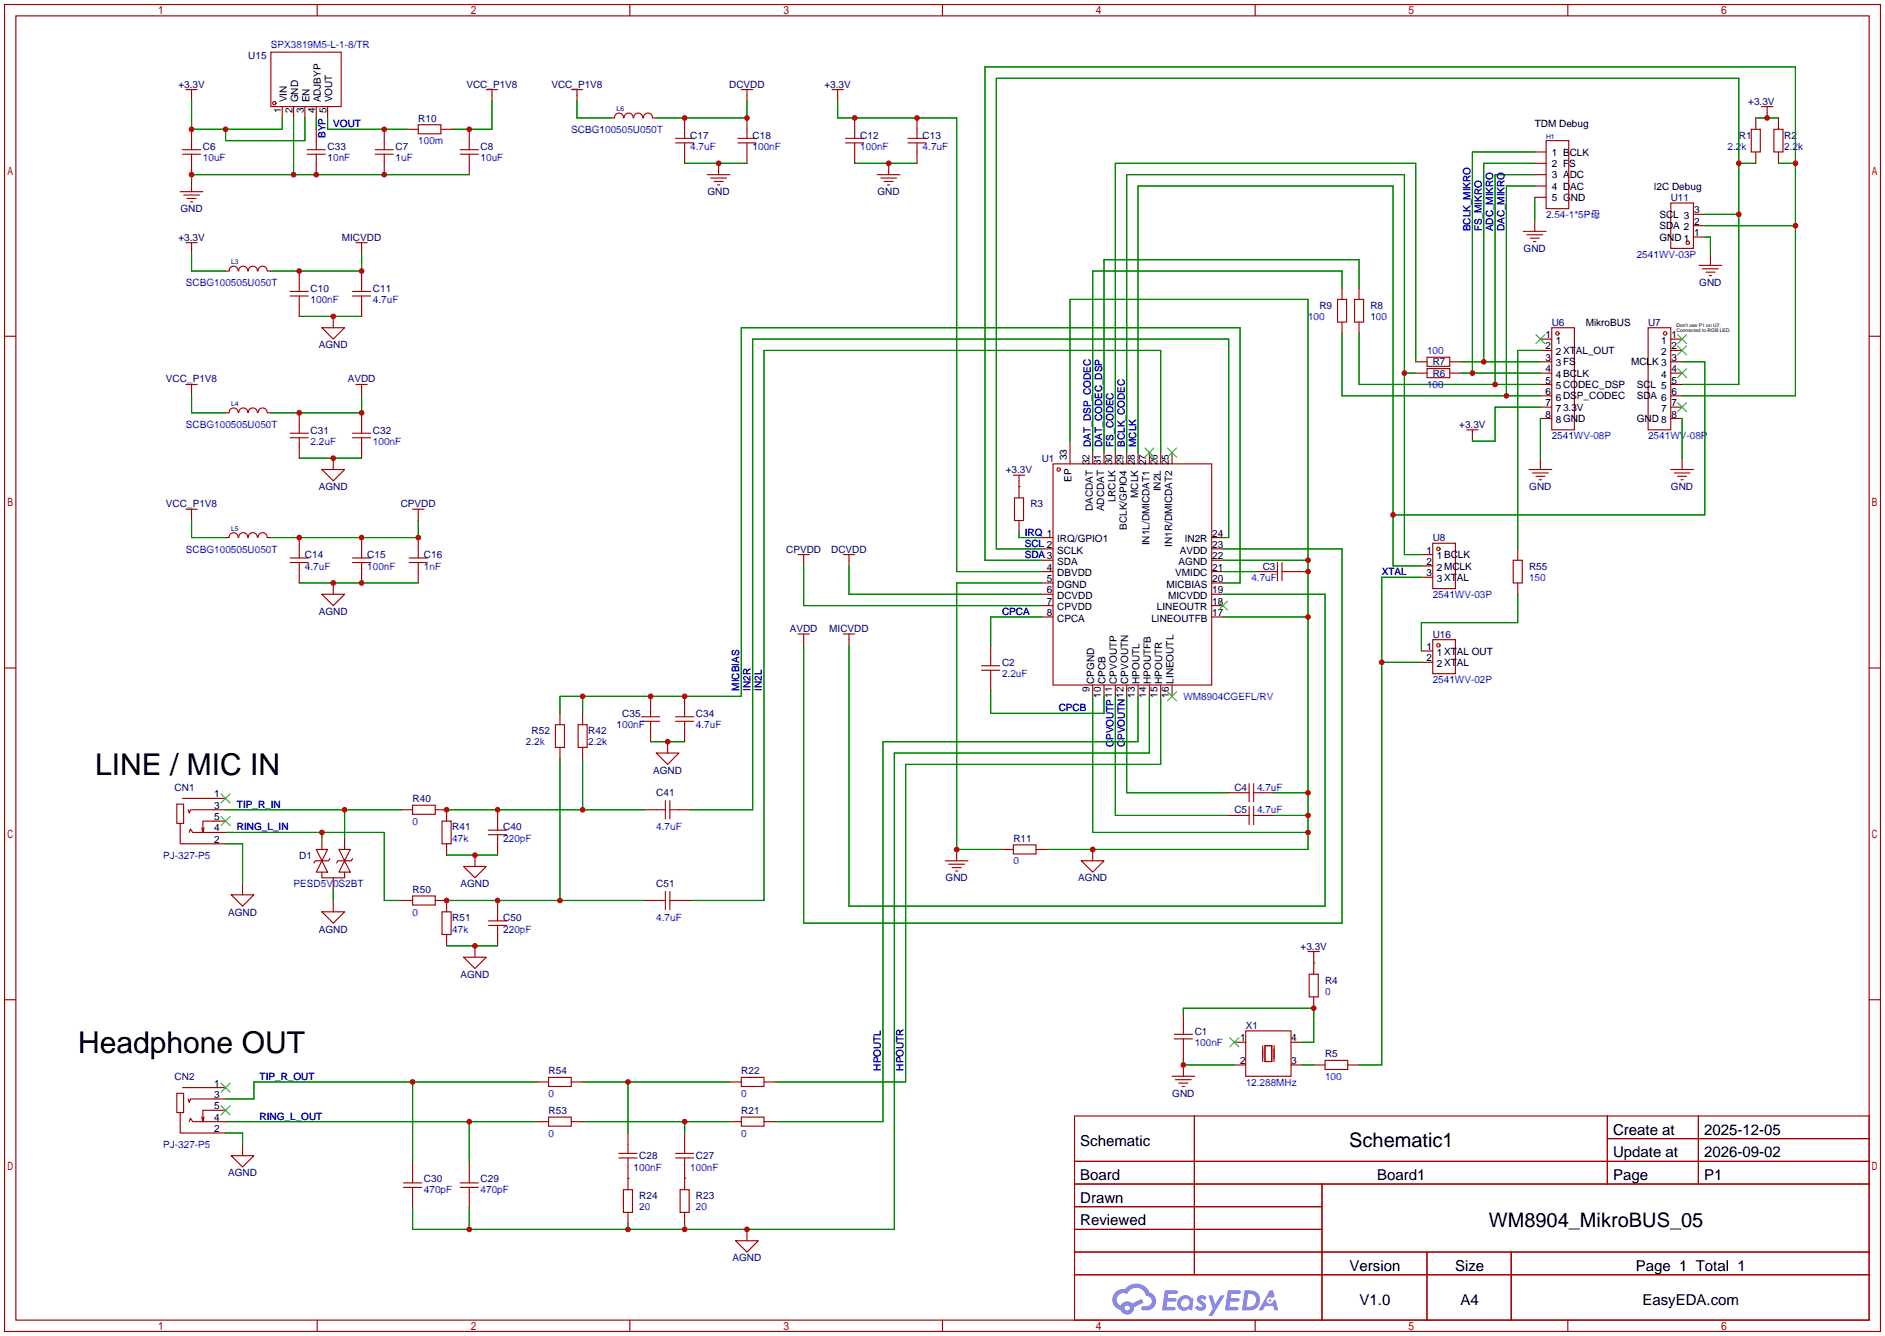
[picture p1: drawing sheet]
<svg xmlns="http://www.w3.org/2000/svg" width="422mm" height="299mm" viewBox="0 0 422 299" stroke-linecap="round" stroke-linejoin="round" font-family="sans-serif">
<g fill="none" stroke="#a10000" stroke-width=".25">
<path d="M1 1h420.4v297.2h-420.4zM3.6 3.6h415.2v292.1h-415.2zM71.1 1v2.6M141.1 1v2.6M211.2 1v2.6M281.3 1v2.6M351.3 1v2.6M1 75.3h2.6M418.8 75.3h2.6M1 149.6h2.6M418.8 149.6h2.6M1 223.9h2.6"/>
<path d="M418.8 223.9h2.6M240.8 249.9h178v45.8h-178zM267.7 249.9v35.6M360.2 249.9v15.3M360.2 255h58.6M380.6 249.9v15.3M240.8 260.1h178M240.8 265.2h178M240.8 270.3h55.4M240.8 275.3h55.4M296.2 265.2v30.5M71.1 295.7v2.5"/>
<path d="M141.1 295.7v2.5M211.2 295.7v2.5M240.8 280.4h178M240.8 285.5h178M281.3 295.7v2.5M319.8 280.4v15.3M338.6 280.4v15.3M351.3 295.7v2.5"/>
</g>
<g fill="#5487ff">
<path d="M268.5 290.3a1.3 1.3 0 0 1 1.9 .3l-.4 .6a.54 .54 0 0 0-1-.2l.2 .2a1.28 1.28 0 0 1 .8 2 1.53 1.53 0 0 1-2.2-.3l.5-.6 .8 .5a.31 .31 0 0 0 .3-.3 .31 .31 0 0 0-.2-.3 1.12 1.12 0 0 1-.7-1.9z"/>
<path d="M270.8 290.2h.8l.7 1.9 1.2-1.9h.9l-2.7 4.5h-.9l1-1.7z"/>
<path d="M261 289h2.3a.46 .46 0 0 1 .5 .1 .46 .46 0 0 1 .1 .5l-.3 .2h-1.8l-.1 .9h1.6a.4 .4 0 0 1 .3 .4 .4 .4 0 0 1-.4 .4h-1.6l-.2 1.2h1.4a.46 .46 0 0 1 .5 .1 .46 .46 0 0 1 .1 .5l-.4 .2h-2.6z"/>
<path d="M275.1 289h2.3a.47 .47 0 0 1 .5 .1 .47 .47 0 0 1 .1 .5l-.3 .2h-1.8l-.1 .9h1.6a.4 .4 0 0 1 .4 .4 .4 .4 0 0 1-.5 .4h-1.6l-.2 1.2h1.4a.46 .46 0 0 1 .5 .1 .46 .46 0 0 1 .1 .5l-.4 .2h-2.6z"/>
<path d="M284.5 289h.8l.3 1.3-.6 .4a.75 .75 0 0 0-1.1 .3 .75 .75 0 0 0 .5 1 .75 .75 0 0 0 .9-.6l.5-.3 .6 2.4h-.8l-.3-1h-1.8l-.5 1h-1z"/>
<path d="M278.9 289l-.6 4.5h1.4a2.27 2.27 0 0 0 2.7-2.3 2.27 2.27 0 0 0-2.7-2.2zM279.7 289.8a1.5 1.5 0 0 1 1.8 1.5 1.5 1.5 0 0 1-1.9 1.4h-.3z"/>
<path d="M264.4 290.6a1.6 1.6 0 0 0-.4 2.3 1.6 1.6 0 0 0 2.3 .2l.8 .4 .3-2.5-.1-.3h-.5a1.58 1.58 0 0 0-2.4-.1zM265 291.1a.98 .98 0 0 1 1.6 .5 .98 .98 0 0 1-1.1 1.2 .94 .94 0 0 1-.9-.6 .94 .94 0 0 1 .4-1.1z"/>
<path d="M250 289.4a2.37 2.37 0 0 0 1.1 4 1.54 1.54 0 0 0 1.8 1 1.54 1.54 0 0 0 1.2-1.6l2.2-1.1-.5-.8-2.1 1.1a1.57 1.57 0 0 0-2.6 .4 1.5 1.5 0 0 1-.7-2.1 1.5 1.5 0 0 1 2.2-.5 2.23 2.23 0 0 1 2.3-1.4 2.23 2.23 0 0 1 1.9 1.8 1.16 1.16 0 0 1 1.3 1.1 1.16 1.16 0 0 1-1.1 1.3h-.7a.47 .47 0 0 0-.5 .3 .47 .47 0 0 0 .4 .6 2.14 2.14 0 0 0 2.7-1.4 2.14 2.14 0 0 0-1.3-2.7 3.2 3.2 0 0 0-5.5-.7l-1.1 .1zM252 292.9a.6 .6 0 0 1 1.2 0 .6 .6 0 0 1-1.2 0z"/>
<circle cx="284.6" cy="291.3" r=".28"/>
</g>
<g fill="none" stroke="#a10000" stroke-width=".25">
<path d="M60.7 11.7h15.8v12.2h-15.8zM40.9 34.5h4.1M40.9 33.5h4.1M41.7 20.1h2.5M42.9 20.1v2.5M42.9 29v4.5M42.9 34.5v4.6M63.2 23.9v2.5M65.8 23.9v2.5M68.3 23.9v2.5M68.8 34.5h4.1M68.8 33.5h4.1"/>
<path d="M70.9 23.9v2.5M70.9 29v4.5M70.9 34.5v4.6M73.4 23.9v2.5M84.1 34.5h4M84.1 33.5h4M86.1 29v4.5M86.1 34.5v4.6M91.2 29h2.5M93.7 27.9h5.1v2.1h-5.1zM98.8 29h2.5M103.1 34.5h4.1"/>
<path d="M103.1 33.5h4.1M105.2 29v4.5M105.2 34.5v4.6M109 20.1h2.5M110.2 20.1v2.5M128 20.1h2.6M129.3 20.1v2.5M136.9 26.4h.8M137.7 26.4a1.01 1.01 0 0 1 1-1.1 1.01 1.01 0 0 1 1 1.1M139.9 26.4a1.01 1.01 0 0 1 1-1.1 1.01 1.01 0 0 1 1 1.1M142 26.4a1.01 1.01 0 0 1 1-1.1 1.01 1.01 0 0 1 1 1.1M144.2 26.4a1.01 1.01 0 0 1 1-1.1 1.01 1.01 0 0 1 1 1.1"/>
<path d="M146.3 26.4h.8M151.4 32h4M151.4 31h4M153.4 26.4v4.6M153.4 32v4.6M158.5 39.1h5.1M159.3 39.9h3.5M161 36.6v2.5M165.4 32h4M165.4 31h4M166.1 20.1h2.6M167.4 20.1v2.5"/>
<path d="M167.4 26.4v4.6M167.4 32v4.6M186.4 20.1h2.6M187.7 20.1v2.5M189.5 32h4M189.5 31h4M191.5 26.4v4.6M191.5 32v4.6M196.6 39.1h5.1M197.4 39.9h3.5M199.1 36.6v2.5M203.5 32h4"/>
<path d="M203.5 31h4M205.5 26.4v4.6M205.5 32v4.6M343.9 39.1h2.6M343.9 34h2.6M343.9 36.6h2.6M346.5 31.5h5v15.2h-5zM392.4 29h2.1v5h-2.1zM393.4 26.4v2.6M393.4 34v2.6M394.7 23.9h2.6M396 23.9v2.5"/>
<path d="M397.5 29h2v5h-2zM398.5 26.4v2.6M398.5 34v2.6M40.4 42.9h5.1M41.1 43.7h3.6M41.7 54.4h2.5M41.9 44.5h2M42.7 45.2h.5M42.9 40.4v2.5M42.9 54.4v2.5M79.8 54.4h2.5M81 54.4v2.5"/>
<path d="M160 40.6h2.1M160.8 41.4h.5M198.1 40.6h2.1M198.9 41.4h.5M341.4 51.8h5.1M342.1 52.6h3.6M342.9 53.3h2M343.7 54.1h.5M343.9 49.3v2.5M343.9 41.7h2.6M343.9 44.2h2.6M374.4 45.5h5.1v10.1h-5.1z"/>
<path d="M379.5 53.1h2.5M379.5 50.5h2.5M379.5 48h2.5M380.7 59.4h5.1M383.3 56.9v2.5M50.5 60.7h.8M51.3 60.7a1.01 1.01 0 0 1 1-1.1 1.01 1.01 0 0 1 1.1 1.1M53.5 60.7a1.01 1.01 0 0 1 1-1.1 1.01 1.01 0 0 1 1 1.1M55.6 60.7a1.01 1.01 0 0 1 1.1-1.1 1.01 1.01 0 0 1 1 1.1M57.8 60.7a1.01 1.01 0 0 1 1-1.1 1.01 1.01 0 0 1 1.1 1.1M59.9 60.7h.8M65 66.3h4.1"/>
<path d="M65 65.3h4.1M67.1 60.7v4.6M67.1 66.3v4.6M72.1 73.4h5.1l-2.5 2.5zM74.7 70.9v2.5M79 66.3h4.1M79 65.3h4.1M81 60.7v4.6M81 66.3v4.6M299.7 67.1h2.1v5h-2.1zM300.7 64.5v2.6M300.7 72.1v2.6"/>
<path d="M303.5 67.1h2.1v5h-2.1zM304.5 64.5v2.6M304.5 72.1v2.6M345.2 75.9h2.5M345.2 78.5h2.5M347.7 73.4h5.1v22.9h-5.1zM369.3 73.4h5.1v22.9h-5.1zM374.4 75.9h2.5M374.4 78.5h2.5M381.5 60.2h3.6M382.3 61h2M383 61.7h.5"/>
<path d="M41.7 86.1h2.5M42.9 86.1v2.5M53.4 92.4a1.01 1.01 0 0 0-1.1-1 1.01 1.01 0 0 0-1 1l-.8 .1M53.5 92.4a1.01 1.01 0 0 1 1-1 1.01 1.01 0 0 1 1 1M55.6 92.4a1.01 1.01 0 0 1 1.1-1 1.01 1.01 0 0 1 1 1M57.8 92.4a1.01 1.01 0 0 1 1-1 1.01 1.01 0 0 1 1.1 1M59.9 92.5h.8M65 98h4.1M65 97h4.1M67.1 92.5v4.5M67.1 98v4.6M79 98h4.1"/>
<path d="M79 97h4.1M79.8 86.1h2.5M81 86.1v2.5M81 92.5v4.5M81 98v4.6M239.8 98.8v5.1M317.2 81h2.6M317.2 83.6h2.6M319.8 82.6h5.1v2h-5.1zM319.8 80h5.1v2h-5.1zM324.9 81h2.5M324.9 83.6h2.5"/>
<path d="M328.7 96.3h2.5M329.9 96.3v2.5M345.2 81h2.5M345.2 83.6h2.5M345.2 86.1h2.5M345.2 88.6h2.5M345.2 91.2h2.5M345.2 93.7h2.5M374.4 81h2.5M374.4 83.6h2.5M374.4 86.1h2.5M374.4 88.6h2.5"/>
<path d="M374.4 91.2h2.5M374.4 93.7h2.5M41.7 114h2.5M42.9 114v2.6M72.1 105.2h5.1l-2.5 2.5zM74.7 102.6v2.6M92.5 114h2.5M93.7 114v2.6M227.1 106.4h2.5M227.3 111.5h2.1v5.1h-2.1zM228.3 106.4v5.1M228.3 116.6v2.5"/>
<path d="M236 103.9h35.5v49.5h-35.5zM244.9 101.3v2.6M247.4 101.3v2.6M249.9 101.3v2.6M252.5 101.3v2.6M255 101.3v2.6M257.6 101.3v2.6M260.1 101.3v2.6M262.6 101.3v2.6M342.6 105.2h5.1M343.4 105.9h3.6M344.2 106.7h2"/>
<path d="M344.9 107.4h.5M345.2 102.6v2.6M374.4 105.2h5.1M375.2 105.9h3.5M375.9 106.7h2.1M376.7 107.4h.5M376.9 102.6v2.6M53.4 120.4a1.01 1.01 0 0 0-1.1-1.1 1.01 1.01 0 0 0-1 1.1h-.8M53.5 120.4a1.01 1.01 0 0 1 1-1.1 1.01 1.01 0 0 1 1 1.1M55.6 120.4a1.01 1.01 0 0 1 1.1-1.1 1.01 1.01 0 0 1 1 1.1M57.8 120.4a1.01 1.01 0 0 1 1-1.1 1.01 1.01 0 0 1 1.1 1.1M59.9 120.4h.8"/>
<path d="M65 126h4.1M65 125h4.1M67.1 120.4v4.6M67.1 126v4.6M72.1 133.1h5.1l-2.5 2.5zM74.7 130.6v2.5M79 126h4.1M79 125h4.1M81 120.4v4.6M81 126v4.6M91.7 126h4.1M91.7 125h4.1"/>
<path d="M93.7 120.4v4.6M93.7 126v4.6M178.8 124.2h2.6M180.1 124.2v2.5M189 124.2h2.5M190.2 124.2v2.5M233.4 120.4h2.6M233.4 122.9h2.6M233.4 125.5h2.6M233.4 128h2.6M233.4 130.6h2.6M233.4 133.1h2.6"/>
<path d="M233.4 135.6h2.6M233.4 138.2h2.6M271.5 120.4h2.6M271.5 122.9h2.6M271.5 125.5h2.6M271.5 128h2.6M271.5 130.6h2.6M271.5 133.1h2.6M271.5 135.6h2.6M271.5 138.2h2.6M281.7 128h4.6M286.3 126v4"/>
<path d="M287.3 128h4.5M287.3 126v4M318.5 124.2h2.6M318.5 126.7h2.6M318.5 129.3h2.6M321.1 121.7h5v10.1h-5zM339.1 125.5h2v5.1h-2zM340.1 122.9v2.6M340.1 130.6v2.5M125.5 159.8v2.5M130.6 159.8v2.5M145.8 156v4.5"/>
<path d="M153.4 156v4.5M178.8 142h2.6M180.1 142v2.5M189 142h2.5M190.2 142v2.5M220 149.1h4M220 150.1h4M222 144.5v4.6M222 150.1v4.6M244.9 153.4v2.6M247.4 153.4v2.6M249.9 153.4v2.6"/>
<path d="M252.5 153.4v2.6M255 153.4v2.6M257.6 153.4v2.6M260.1 153.4v2.6M262.6 153.4v2.6M318.5 145.8h2.6M318.5 148.3h2.6M321.1 143.3h5v7.6h-5zM40.9 178.8h9.6M124.5 162.3h2v5.1h-2zM125.5 167.4v2.5M129.5 162.3h2.1v5.1h-2.1z"/>
<path d="M130.6 167.4v2.5M143.8 160.5h4M143.8 161.5h4M145.8 161.5v4.6M147.1 168.7h5l-2.5 2.5zM149.1 179.3v4.1M149.6 166.1v2.6M150.1 179.3v4.1M151.4 160.5h4M151.4 161.5h4M153.4 161.5v4.6M275.3 177.5h4.6"/>
<path d="M279.9 175.5v4.1M280.9 177.5h4.6M280.9 175.5v4.1M39.6 180.1h1.5v4.3h-1.5zM40.4 184.4v4.6h10.1M42.2 181.4l.2 .7 .3-.7h7.8M42.4 186.4l.3-.7 .5 .7h7.3M45.2 185.4l.3 1M50.5 183.9h-5v2.5l.2-1M54.4 197.9v2.5M70.9 190.2h2.5l-1.3 2.6zM72.1 192.8l1.3 2.5h-2.5z"/>
<path d="M72.1 195.3v1.3h5.1v-1.3M72.1 187.7v2.5M73.9 192.3l-.2 .5h-3.1l-.2 .5M74.7 196.6v2.5M75.9 190.2h2.6l-1.3 2.6zM77.2 192.8l1.3 2.5h-2.6zM77.2 187.7v2.5M79 192.3l-.3 .5h-3l-.3 .5M89.9 181.4h2.6M92.5 180.3h5v2.1h-5zM97.5 181.4h2.6v2.5M99.1 183.9h2v5.1h-2z"/>
<path d="M100.1 189v2.5M103.9 194.1h5.1l-2.6 2.5zM106.4 191.5v2.6M109.5 186.9h4M109.5 185.9h4M111.5 181.4v4.5M111.5 186.9v4.6M144.5 181.4h4.6M149.1 199.6v4.1M150.1 181.4h4.6M150.1 199.6v4.1M211.8 192.8h5.1"/>
<path d="M212.6 193.5h3.6M213.4 194.3h2M214.1 195.1h.5M214.4 190.2v2.6M224.5 190.2h2.6M227.1 189.2h5.1v2.1h-5.1zM232.2 190.2h2.5M242.3 192.8h5.1l-2.5 2.5zM244.9 190.2v2.6M275.3 182.6h4.6M279.9 180.6v4.1M280.9 180.6v4.1"/>
<path d="M280.9 182.6h4.6M51.8 200.4h5.1l-2.5 2.5zM72.1 204.2h5.1l-2.5 2.6zM74.7 201.7v2.5M89.9 201.7h2.6M92.5 200.7h5v2h-5zM97.5 201.7h2.6v2.5M99.1 204.2h2v5.1h-2zM100.1 209.3v2.5M103.9 214.4h5.1l-2.6 2.5zM106.4 211.8v2.6M109.5 207.3h4"/>
<path d="M109.5 206.2h4M111.5 201.7v4.5M111.5 207.3v4.5M144.5 201.7h4.6M150.1 201.7h4.6M293.1 213.1h2.6M293.4 218.2h2v5.1h-2zM294.4 213.1v5.1M263.1 231.6h4.1M263.1 232.7h4.1M265.2 227.1v4.5M265.2 232.7v4.5"/>
<path d="M265.2 238.5v2.5M276.6 233.4h2.5M276.6 238.5h2.5M279.1 230.9h10.2v10.1h-10.2zM283 234.2v3.5M283.5 234.2h1.5v3.5h-1.5zM285.5 234.2v3.5M289.3 233.4h2.5M289.3 238.5h2.5M294.4 238.5h2.5M294.4 223.3v2.5M296.9 237.5h5.1v2h-5.1z"/>
<path d="M302 238.5h2.5M39.6 244.9h1.5v4.3h-1.5zM40.4 249.2v4.5h10.1M40.9 243.6h9.6M42.2 246.1l.2 .8 .3-.8h7.8M42.4 251.2l.3-.8 .5 .8h7.3M45.2 250.2l.3 1M50.5 248.7h-5v2.5l.2-1M51.8 258.8h5.1l-2.5 2.6zM54.4 256.3v2.5M120.4 242.3h2.5M120.4 251.2h2.5"/>
<path d="M122.9 250.2h5.1v2h-5.1zM122.9 241.3h5.1v2h-5.1zM128 242.3h2.6M128 251.2h2.6M138.7 258.3h4M138.7 259.3h4M140.7 253.7v4.6M140.7 259.3v7.1M151.4 258.3h4M151.4 259.3h4M153.4 253.7v4.6M153.4 259.3v7.1"/>
<path d="M163.6 242.3h2.5M163.6 251.2h2.5M166.1 241.3h5.1v2h-5.1zM166.1 250.2h5.1v2h-5.1zM171.2 242.3h2.5M171.2 251.2h2.5M262.6 241h5.1M263.4 241.8h3.6M264.2 242.6h2M264.9 243.3h.5M90.4 264.9h4.1M90.4 265.9h4.1"/>
<path d="M92.5 260.3v4.6M92.5 265.9v4.6M103.1 264.9h4.1M103.1 265.9h4.1M105.2 260.3v4.6M105.2 265.9v4.6M139.7 266.4h2v5.1h-2zM140.7 271.5v2.6M152.4 266.4h2v5.1h-2zM153.4 271.5v2.6M164.8 277.9h5.1l-2.5 2.5zM167.4 275.3v2.6"/>
<circle cx="61.5" cy="23.1" r=".38"/>
<circle cx="378.2" cy="54.4" r=".38"/>
<circle cx="349" cy="74.7" r=".38"/>
<circle cx="373.1" cy="74.7" r=".38"/>
<circle cx="237.2" cy="105.2" r=".38"/>
<circle cx="322.3" cy="122.9" r=".38"/>
<circle cx="322.3" cy="144.5" r=".38"/>
</g>
<g fill="none" stroke="#3c3" stroke-width=".25">
<path d="M344.2 74.9l2 2.1M346.2 74.9l-2 2.1M375.9 74.9l2.1 2.1M375.9 77.5l2.1 2M378 74.9l-2.1 2.1M378 77.5l-2.1 2M375.9 82.6l2.1 2M375.9 90.2l2.1 2M378 82.6l-2.1 2M378 90.2l-2.1 2M256.5 100.3l2.1 2.1M258.6 100.3l-2.1 2.1"/>
<path d="M261.6 100.3l2.1 2.1M263.7 100.3l-2.1 2.1M273 134.6l2.1 2.1M275.1 134.6l-2.1 2.1M261.6 154.9l2.1 2.1M263.7 154.9l-2.1 2.1M49.5 177.8l2.1 2M51.6 177.8l-2.1 2M49.5 182.9l2.1 2M51.6 182.9l-2.1 2M275.6 232.4l2 2M277.6 232.4l-2 2"/>
<path d="M49.5 247.6l2.1 2.1M49.5 242.6l2.1 2M51.6 247.6l-2.1 2.1M51.6 242.6l-2.1 2"/>
</g>
<g fill="none" stroke="#008700" stroke-width=".25">
<path d="M42.9 22.6v6.4h20.3v-2.6M65.8 26.4v12.7M68.3 26.4v5.1h-17.8v-2.5M70.9 26.4v2.6M73.4 26.4v2.6h17.8M105.2 39.1h-62.3v1.3M110.2 22.6v6.4h-8.9M129.3 22.6v3.8h7.6M153.4 36.6h14M167.4 22.6v3.8h-20.3M187.7 22.6v3.8h26.7v101.6h19M191.5 36.6h14"/>
<path d="M343.9 39.1h-8.9v47M343.9 36.6h-11.4v44.4M343.9 34h-14v49.6M389.6 36.6h3.8M393.4 26.4h5.1M398.5 36.6h3.8M42.9 56.9v3.8h7.6M81 56.9v3.8h-20.3M343.9 41.7h-6.3v46.9M343.9 44.2v5.1M382 53.1h1.3v3.8M382 48h7.6"/>
<path d="M382 50.5h20.3M67.1 70.9h13.9M300.7 74.7v13.9h44.5M300.7 64.5v-3.8h-55.8v40.6M304.5 74.7v11.4h40.7M304.5 64.5v-6.3h-57.1v43.1M345.2 78.5h-5.1v44.4M42.9 88.6v3.9h7.6M81 88.6v3.9h-20.3M239.8 98.8v-31.7h53.3v123.1h-58.4M314.7 83.6h2.5M317.2 81v-44.4h-67.3v64.7"/>
<path d="M327.4 81h17.8M327.4 83.6h17.8M345.2 91.2h-10.2v7.6h-5.1M345.2 93.7v8.9M376.9 86.1h12.7v-68.6h-166.3v105.4h10.1M376.9 88.6h25.4v-73.6h-181.6v110.5h12.7M376.9 93.7v8.9M376.9 81h5.1v34.3h-69.8M42.9 116.6v3.8h7.6M67.1 102.6h13.9M93.7 116.6v3.8h-33M228.3 109h.1"/>
<path d="M228.3 119.1v1.3h5.1M252.5 101.3v-62.2h62.2v85.1h3.8M255 101.3v-59.6h57.2v85h6.3M260.1 101.3v-22.8h-88.9v123.2h-16.5M67.1 130.6h26.6M180.1 126.7v8.9h53.3M190.2 126.7v6.4h43.2M233.4 138.2h-11.4v6.3M233.4 130.6h-19v59.6h10.1M274.1 120.4h1.2v-44.5h-106.6v105.5h-14M274.1 122.9h26.6v83.9h-120.6v-62.3M274.1 138.2h19"/>
<path d="M274.1 130.6h3.8v-57.2h-111.8v82.6h-40.6v3.8M274.1 128h7.6M274.1 133.1h22.8v69.8h-106.7v-58.4M274.1 125.5h19M291.8 128h1.3M318.5 129.3h-8.9v109.2h-5.1M340.1 133.1v6.3h-21.6v6.4M130.6 156v3.8M222 154.7v5.1h25.4v-3.8M244.9 156v30.4h48.2M249.9 156v26.6h25.4M252.5 156v21.5h22.8"/>
<path d="M255 156v10.1h-57.1v85.1h-24.2M257.6 156v12.7h-57.2v106.6h-107.9v-4.8M260.1 156v15.2h-57.2v71.1h-29.2M309.6 148.3h8.9M125.5 169.9v31.8M130.6 169.9v11.5M145.8 166.1h7.6M285.5 177.5h7.6M50.5 181.4h39.4M50.5 186.4h35.6v15.3h3.8M50.5 189h3.9v8.9M72.1 186.4v1.3"/>
<path d="M74.7 199.1v2.6M77.2 181.4v6.3M100.1 181.4h44.4M100.1 191.5h11.4M285.5 182.6h7.6M100.1 211.8h11.4M100.1 201.7h44.4M294.4 215.6h.1M265.2 227.1v-1.3h29.2v7.6h-2.6M265.2 237.2v1.3h11.4M291.8 238.5h2.6M50.5 253.7h3.9v2.6"/>
<path d="M50.5 251.2h69.9M92.5 242.3v18M105.2 251.2v9.1M120.4 242.3h-63.5v3.8h-6.4M130.6 242.3h33M130.6 251.2h33M140.7 242.3v11.4M153.4 251.2v2.5M105.2 270.5v4.8M140.7 263.9h.1M140.7 274.1v1.2M153.4 263.9h.1"/>
<path d="M153.4 274.1v1.2"/>
</g>
<g fill="#c00">
<circle cx="396" cy="26.4" r=".63"/>
<circle cx="265.2" cy="238.5" r=".63"/>
<circle cx="294.4" cy="225.8" r=".63"/>
<circle cx="335" cy="86.1" r=".63"/>
<circle cx="337.6" cy="88.6" r=".63"/>
<circle cx="214.4" cy="190.2" r=".63"/>
<circle cx="205.5" cy="26.4" r=".63"/>
<circle cx="191.5" cy="26.4" r=".63"/>
<circle cx="42.9" cy="29" r=".63"/>
<circle cx="50.5" cy="29" r=".63"/>
<circle cx="86.1" cy="29" r=".63"/>
<circle cx="105.2" cy="29" r=".63"/>
<circle cx="74.7" cy="70.9" r=".63"/>
<circle cx="67.1" cy="60.7" r=".63"/>
<circle cx="81" cy="60.7" r=".63"/>
<circle cx="199.1" cy="36.6" r=".63"/>
<circle cx="74.7" cy="130.6" r=".63"/>
<circle cx="81" cy="130.6" r=".63"/>
<circle cx="67.1" cy="120.4" r=".63"/>
<circle cx="81" cy="120.4" r=".63"/>
<circle cx="93.7" cy="120.4" r=".63"/>
<circle cx="161" cy="36.6" r=".63"/>
<circle cx="153.4" cy="26.4" r=".63"/>
<circle cx="167.4" cy="26.4" r=".63"/>
<circle cx="77.2" cy="181.4" r=".63"/>
<circle cx="106.4" cy="211.8" r=".63"/>
<circle cx="293.1" cy="138.2" r=".63"/>
<circle cx="293.1" cy="128" r=".63"/>
<circle cx="293.1" cy="125.5" r=".63"/>
<circle cx="293.1" cy="177.5" r=".63"/>
<circle cx="293.1" cy="182.6" r=".63"/>
<circle cx="293.1" cy="186.4" r=".63"/>
<circle cx="244.9" cy="190.2" r=".63"/>
<circle cx="140.7" cy="242.3" r=".63"/>
<circle cx="153.4" cy="275.3" r=".63"/>
<circle cx="140.7" cy="275.3" r=".63"/>
<circle cx="105.2" cy="275.3" r=".63"/>
<circle cx="167.4" cy="275.3" r=".63"/>
<circle cx="74.7" cy="102.6" r=".63"/>
<circle cx="67.1" cy="92.5" r=".63"/>
<circle cx="81" cy="92.5" r=".63"/>
<circle cx="92.5" cy="242.3" r=".63"/>
<circle cx="332.5" cy="81" r=".63"/>
<circle cx="329.9" cy="83.6" r=".63"/>
<circle cx="106.4" cy="191.5" r=".63"/>
<circle cx="42.9" cy="39.1" r=".63"/>
<circle cx="65.8" cy="39.1" r=".63"/>
<circle cx="70.9" cy="39.1" r=".63"/>
<circle cx="86.1" cy="39.1" r=".63"/>
<circle cx="130.6" cy="156" r=".63"/>
<circle cx="145.8" cy="156" r=".63"/>
<circle cx="153.4" cy="156" r=".63"/>
<circle cx="149.6" cy="166.1" r=".63"/>
<circle cx="72.1" cy="186.4" r=".63"/>
<circle cx="130.6" cy="181.4" r=".63"/>
<circle cx="100.1" cy="181.4" r=".63"/>
<circle cx="111.5" cy="181.4" r=".63"/>
<circle cx="125.5" cy="201.7" r=".63"/>
<circle cx="100.1" cy="201.7" r=".63"/>
<circle cx="111.5" cy="201.7" r=".63"/>
<circle cx="105.2" cy="251.2" r=".63"/>
<circle cx="153.4" cy="251.2" r=".63"/>
<circle cx="309.6" cy="148.3" r=".63"/>
<circle cx="314.7" cy="83.6" r=".63"/>
<circle cx="312.2" cy="115.3" r=".63"/>
<circle cx="389.6" cy="36.6" r=".63"/>
<circle cx="389.6" cy="48" r=".63"/>
<circle cx="402.3" cy="36.6" r=".63"/>
<circle cx="402.3" cy="50.5" r=".63"/>
</g>
<g font-size="6.7">
<text x="21.3" y="173.7">LINE / MIC IN</text>
<text x="17.5" y="235.9">Headphone OUT</text>
</g>
<g font-size="4.5">
<text x="302.3" y="257">Schematic1</text>
<text x="333.6" y="274.8">WM8904_MikroBUS_05</text>
</g>
<g font-size="3.4">
<text x="242.1" y="256.7">Schematic</text>
<text x="361.5" y="254.1">Create at</text>
<text x="381.9" y="254.1">2025-12-05</text>
<text x="361.5" y="259.2">Update at</text>
<text x="381.9" y="259.2">2026-09-02</text>
<text x="242.1" y="264.3">Board</text>
<text x="242.1" y="269.4">Drawn</text>
<text x="308.6" y="264.3">Board1</text>
<text x="361.5" y="264.3">Page</text>
<text x="381.9" y="264.3">P1</text>
<text x="242.1" y="274.4">Reviewed</text>
<text x="302.4" y="284.6">Version</text>
<text x="326.1" y="284.6">Size</text>
<text x="366.5" y="284.6">Page 1 Total 1</text>
<text x="304.7" y="292.2">V1.0</text>
<text x="327.3" y="292.2">A4</text>
<text x="368" y="292.2">EasyEDA.com</text>
</g>
<g font-size="2.2" fill="#00f">
<text x="60.7" y="10.7">SPX3819M5-L-1-8/TR</text>
<text x="74.7" y="28.5">VOUT</text>
<text x="128" y="29.8">SCBG100505U050T</text>
<text x="73" y="30.9" transform="rotate(-90 73 30.9)">BYP 5</text>
<text x="93.7" y="32.3">100m</text>
<text x="154.7" y="33.6">4.7uF</text>
<text x="168.7" y="33.6">100nF</text>
<text x="192.8" y="33.6">100nF</text>
<text x="206.8" y="33.6">4.7uF</text>
<text x="387.1" y="33.6">2.2k</text>
<text x="399.8" y="33.6">2.2k</text>
<text x="45.5" y="36.1">10uF</text>
<text x="73.4" y="36.1">10nF</text>
<text x="88.6" y="36.1">1uF</text>
<text x="107.7" y="36.1">10uF</text>
<text x="329.5" y="51.8" transform="rotate(-90 329.5 51.8)">BCLK_MIKRO</text>
<text x="332" y="51.8" transform="rotate(-90 332 51.8)">FS_MIKRO</text>
<text x="334.6" y="51.8" transform="rotate(-90 334.6 51.8)">ADC_MIKRO</text>
<text x="337.1" y="51.8" transform="rotate(-90 337.1 51.8)">DAC_MIKRO</text>
<text x="346.5" y="48.8">2.54-1*5P母</text>
<text x="366.8" y="57.7">2541WV-03P</text>
<text x="41.7" y="64.1">SCBG100505U050T</text>
<text x="69.6" y="67.9">100nF</text>
<text x="83.6" y="67.9">4.7uF</text>
<text x="293.1" y="71.7">100</text>
<text x="307.1" y="71.7">100</text>
<text x="319.8" y="79.3">100</text>
<text x="319.8" y="86.9">100</text>
<text x="41.7" y="95.8">SCBG100505U050T</text>
<text x="69.6" y="99.6">2.2uF</text>
<text x="83.6" y="99.6">100nF</text>
<text x="244.4" y="100.1" transform="rotate(-90 244.4 100.1)">DAT_DSP_CODEC</text>
<text x="246.9" y="100.1" transform="rotate(-90 246.9 100.1)">DAT_CODEC_DSP</text>
<text x="249.5" y="100.1" transform="rotate(-90 249.5 100.1)">FS_CODEC</text>
<text x="252" y="100.1" transform="rotate(-90 252 100.1)">BCLK_CODEC</text>
<text x="254.6" y="100.1" transform="rotate(-90 254.6 100.1)">MCLK</text>
<text x="347.7" y="98.4">2541WV-08P</text>
<text x="369.3" y="98.4">2541WV-08P</text>
<text x="229.6" y="119.9">IRQ 1</text>
<text x="41.7" y="123.8">SCBG100505U050T</text>
<text x="229.6" y="122.5">SCL 2</text>
<text x="229.6" y="125">SDA3</text>
<text x="68.3" y="127.6">4.7uF</text>
<text x="82.3" y="127.6">100nF</text>
<text x="95" y="127.6">1nF</text>
<text x="280.4" y="130.1">4.7uF</text>
<text x="309.6" y="128.8">XTAL</text>
<text x="342.6" y="130.1">150</text>
<text x="224.5" y="137.7">CPCA</text>
<text x="321.1" y="133.9">2541WV-03P</text>
<text x="165.7" y="154.7" transform="rotate(-90 165.7 154.7)">MICBIAS</text>
<text x="168.2" y="154.7" transform="rotate(-90 168.2 154.7)">IN2R</text>
<text x="170.7" y="154.7" transform="rotate(-90 170.7 154.7)">IN2L</text>
<text x="224.5" y="151.7">2.2uF</text>
<text x="321.1" y="153">2541WV-02P</text>
<text x="237.2" y="159.3">CPCB</text>
<text x="265.2" y="156.8">WM8904CGEFL/RV</text>
<text x="117.9" y="166.9">2.2k</text>
<text x="131.8" y="166.9">2.2k</text>
<text x="138.2" y="163.1">100nF</text>
<text x="156" y="163.1">4.7uF</text>
<text x="249.5" y="167.4" transform="rotate(-90 249.5 167.4)">CPVOUTP11</text>
<text x="252" y="167.4" transform="rotate(-90 252 167.4)">CPVOUTN12</text>
<text x="281.7" y="177.1">4.7uF</text>
<text x="53.1" y="180.9">TIP_R_IN</text>
<text x="53.1" y="186">RING_L_IN</text>
<text x="92.5" y="184.7">0</text>
<text x="147.1" y="186">4.7uF</text>
<text x="281.7" y="182.2">4.7uF</text>
<text x="101.3" y="188.5">47k</text>
<text x="112.8" y="188.5">220pF</text>
<text x="36.6" y="192.3">PJ-327-P5</text>
<text x="227.1" y="193.6">0</text>
<text x="65.8" y="198.7">PESD5V0S2BT</text>
<text x="92.5" y="205">0</text>
<text x="101.3" y="208.8">47k</text>
<text x="112.8" y="208.8">220pF</text>
<text x="147.1" y="206.3">4.7uF</text>
<text x="296.9" y="222.8">0</text>
<text x="197.4" y="239.8" transform="rotate(-90 197.4 239.8)">HPOUTL</text>
<text x="202.5" y="239.8" transform="rotate(-90 202.5 239.8)">HPOUTR</text>
<text x="267.7" y="234.2">100nF</text>
<text x="58.2" y="241.9">TIP_R_OUT</text>
<text x="122.9" y="245.7">0</text>
<text x="166.1" y="245.7">0</text>
<text x="279.1" y="243.1">12.288MHz</text>
<text x="296.9" y="241.9">100</text>
<text x="58.2" y="250.8">RING_L_OUT</text>
<text x="36.6" y="257.1">PJ-327-P5</text>
<text x="122.9" y="254.6">0</text>
<text x="166.1" y="254.6">0</text>
<text x="142" y="262.2">100nF</text>
<text x="154.7" y="262.2">100nF</text>
<text x="95" y="267.3">470pF</text>
<text x="107.7" y="267.3">470pF</text>
<text x="143.3" y="271.1">20</text>
<text x="156" y="271.1">20</text>
</g>
<g font-size="2.2" fill="#000080">
<text x="55.6" y="13.3">U15</text>
<text x="40" y="19.6">+3.3V</text>
<text x="104.5" y="19.6">VCC_P1V8</text>
<text x="123.6" y="19.6">VCC_P1V8</text>
<text x="163.4" y="19.6">DCVDD</text>
<text x="184.7" y="19.6">+3.3V</text>
<text x="391.8" y="23.4">+3.3V</text>
<text x="93.7" y="27.2">R10</text>
<text x="45.5" y="33.6">C6</text>
<text x="73.4" y="33.6">C33</text>
<text x="88.6" y="33.6">C7</text>
<text x="107.7" y="33.6">C8</text>
<text x="154.7" y="31">C17</text>
<text x="168.7" y="31">C18</text>
<text x="192.8" y="31">C12</text>
<text x="206.8" y="31">C13</text>
<text x="389.6" y="31">R1</text>
<text x="399.8" y="31">R2</text>
<text x="40.4" y="47.6">GND</text>
<text x="158.5" y="43.7">GND</text>
<text x="196.6" y="43.7">GND</text>
<text x="374.4" y="45">U11</text>
<text x="40" y="53.9">+3.3V</text>
<text x="76.6" y="53.9">MICVDD</text>
<text x="341.4" y="56.4">GND</text>
<text x="69.6" y="65.3">C10</text>
<text x="83.6" y="65.3">C11</text>
<text x="380.8" y="64.1">GND</text>
<text x="295.7" y="69.1">R9</text>
<text x="307.1" y="69.1">R8</text>
<text x="347.7" y="73">U6</text>
<text x="369.3" y="73">U7</text>
<text x="71.4" y="78">AGND</text>
<text x="321.1" y="81.8">R7</text>
<text x="37.2" y="85.7">VCC_P1V8</text>
<text x="77.9" y="85.7">AVDD</text>
<text x="321.1" y="84.4">R6</text>
<text x="327" y="95.8">+3.3V</text>
<text x="69.6" y="97.1">C31</text>
<text x="83.6" y="97.1">C32</text>
<text x="225.4" y="106">+3.3V</text>
<text x="233.4" y="103.4">U1</text>
<text x="37.2" y="113.6">VCC_P1V8</text>
<text x="71.4" y="109.8">AGND</text>
<text x="89.8" y="113.6">CPVDD</text>
<text x="230.9" y="113.6">R3</text>
<text x="342.7" y="109.8">GND</text>
<text x="374.4" y="109.8">GND</text>
<text x="68.3" y="125">C14</text>
<text x="82.3" y="125">C15</text>
<text x="95" y="125">C16</text>
<text x="176.2" y="123.8">CPVDD</text>
<text x="186.3" y="123.8">DCVDD</text>
<text x="321.1" y="121.2">U8</text>
<text x="283" y="127.6">C3</text>
<text x="342.6" y="127.6">R55</text>
<text x="71.4" y="137.7">AGND</text>
<text x="177" y="141.5">AVDD</text>
<text x="185.8" y="141.5">MICVDD</text>
<text x="321.1" y="142.8">U16</text>
<text x="224.5" y="149.2">C2</text>
<text x="139.4" y="160.6">C35</text>
<text x="156" y="160.6">C34</text>
<text x="119.1" y="164.4">R52</text>
<text x="131.8" y="164.4">R42</text>
<text x="146.4" y="173.3">AGND</text>
<text x="39.1" y="177.1">CN1</text>
<text x="92.5" y="179.6">R40</text>
<text x="147.1" y="178.4">C41</text>
<text x="276.6" y="177.1">C4</text>
<text x="101.3" y="186">R41</text>
<text x="112.8" y="186">C40</text>
<text x="276.6" y="182.2">C5</text>
<text x="227.1" y="188.5">R11</text>
<text x="67.1" y="192.3">D1</text>
<text x="211.9" y="197.4">GND</text>
<text x="241.6" y="197.4">AGND</text>
<text x="92.5" y="200">R50</text>
<text x="103.2" y="198.7">AGND</text>
<text x="147.1" y="198.7">C51</text>
<text x="51.1" y="205">AGND</text>
<text x="71.4" y="208.8">AGND</text>
<text x="101.3" y="206.3">R51</text>
<text x="112.8" y="206.3">C50</text>
<text x="291.4" y="212.7">+3.3V</text>
<text x="103.2" y="219">AGND</text>
<text x="296.9" y="220.3">R4</text>
<text x="267.7" y="231.7">C1</text>
<text x="279.1" y="230.4">X1</text>
<text x="296.9" y="236.8">R5</text>
<text x="39.1" y="241.9">CN2</text>
<text x="122.9" y="240.6">R54</text>
<text x="166.1" y="240.6">R22</text>
<text x="262.7" y="245.7">GND</text>
<text x="122.9" y="249.5">R53</text>
<text x="166.1" y="249.5">R21</text>
<text x="51.1" y="263.5">AGND</text>
<text x="143.3" y="259.6">C28</text>
<text x="156" y="259.6">C27</text>
<text x="95" y="264.7">C30</text>
<text x="107.7" y="264.7">C29</text>
<text x="143.3" y="268.5">R24</text>
<text x="156" y="268.5">R23</text>
<text x="164.1" y="282.5">AGND</text>
</g>
<g font-size="2.2">
<text x="64.3" y="22.9" transform="rotate(-90 64.3 22.9)">VIN</text>
<text x="66.8" y="22.9" transform="rotate(-90 66.8 22.9)">GND</text>
<text x="69.4" y="22.9" transform="rotate(-90 69.4 22.9)">EN</text>
<text x="71.9" y="22.9" transform="rotate(-90 71.9 22.9)">ADJBYP</text>
<text x="74.5" y="22.9" transform="rotate(-90 74.5 22.9)">VOUT</text>
<text x="63" y="25.2" transform="rotate(-90 63 25.2)">1</text>
<text x="65.6" y="25.2" transform="rotate(-90 65.6 25.2)">2</text>
<text x="68.1" y="25.2" transform="rotate(-90 68.1 25.2)">3</text>
<text x="70.7" y="25.2" transform="rotate(-90 70.7 25.2)">4</text>
<text x="343.9" y="28.5">TDM Debug</text>
<text x="347.7" y="34.8">1 BCLK</text>
<text x="347.7" y="37.4">2 FS</text>
<text x="347.7" y="39.9">3 ADC</text>
<text x="347.7" y="42.5">4 DAC</text>
<text x="347.7" y="45">5 GND</text>
<text x="370.6" y="42.5">I2C Debug</text>
<text x="379.6" y="47.8">3</text>
<text x="371.9" y="48.8">SCL 3</text>
<text x="371.9" y="51.4">SDA 2</text>
<text x="371.9" y="53.9">GND 1</text>
<text x="379.6" y="52.9">1</text>
<text x="379.6" y="50.3">2</text>
<text x="346.4" y="75.7">1</text>
<text x="348.7" y="77">1</text>
<text x="355.3" y="73">MikroBUS</text>
<text x="372.2" y="77">1</text>
<text x="374.5" y="75.7">1</text>
<text x="346.4" y="78.3">2</text>
<text x="346.4" y="80.8">3</text>
<text x="346.4" y="83.4">4</text>
<text x="348.7" y="79.5">2XTAL_OUT</text>
<text x="348.7" y="82.1">3FS</text>
<text x="365.5" y="81.8">MCLK 3</text>
<text x="372.2" y="79.5">2</text>
<text x="374.5" y="78.3">2</text>
<text x="374.5" y="80.8">3</text>
<text x="374.5" y="83.4">4</text>
<text x="346.4" y="85.9">5</text>
<text x="346.4" y="88.4">6</text>
<text x="348.7" y="84.6">4BCLK</text>
<text x="348.7" y="87.2">5CODEC_DSP</text>
<text x="348.7" y="89.7">6DSP_CODEC</text>
<text x="366.8" y="86.9">SCL 5</text>
<text x="366.8" y="89.5">SDA 6</text>
<text x="372.2" y="84.6">4</text>
<text x="374.5" y="85.9">5</text>
<text x="374.5" y="88.4">6</text>
<text x="346.4" y="91">7</text>
<text x="346.4" y="93.5">8</text>
<text x="348.7" y="92.2">73.3V</text>
<text x="348.7" y="94.8">8GND</text>
<text x="366.8" y="94.5">GND 8</text>
<text x="372.2" y="92.2">7</text>
<text x="374.5" y="91">7</text>
<text x="374.5" y="93.5">8</text>
<text x="239.1" y="103.1" transform="rotate(-90 239.1 103.1)">33</text>
<text x="240.1" y="107.9" transform="rotate(-90 240.1 107.9)">EP</text>
<text x="244.2" y="104.2" transform="rotate(-90 244.2 104.2)">32</text>
<text x="246.7" y="104.2" transform="rotate(-90 246.7 104.2)">31</text>
<text x="249.2" y="104.2" transform="rotate(-90 249.2 104.2)">30</text>
<text x="251.8" y="104.2" transform="rotate(-90 251.8 104.2)">29</text>
<text x="254.3" y="104.2" transform="rotate(-90 254.3 104.2)">28</text>
<text x="256.9" y="104.2" transform="rotate(-90 256.9 104.2)">27</text>
<text x="259.4" y="104.2" transform="rotate(-90 259.4 104.2)">26</text>
<text x="261.9" y="104.2" transform="rotate(-90 261.9 104.2)">25</text>
<text x="250" y="112.5" transform="rotate(-90 250 112.5)">LRCLK</text>
<text x="255.1" y="111.5" transform="rotate(-90 255.1 111.5)">MCLK</text>
<text x="260.2" y="110" transform="rotate(-90 260.2 110)">IN2L</text>
<text x="244.9" y="114.5" transform="rotate(-90 244.9 114.5)">DACDAT</text>
<text x="247.5" y="114.5" transform="rotate(-90 247.5 114.5)">ADCDAT</text>
<text x="252.5" y="118.6" transform="rotate(-90 252.5 118.6)">BCLK/GPIO4</text>
<text x="236.9" y="121.5">IRQ/GPIO1</text>
<text x="236.9" y="124">SCLK</text>
<text x="257.6" y="122.1" transform="rotate(-90 257.6 122.1)">IN1L/DMICDAT1</text>
<text x="262.7" y="122.5" transform="rotate(-90 262.7 122.5)">IN1R/DMICDAT2</text>
<text x="264.4" y="124">AVDD</text>
<text x="265.5" y="121.5">IN2R</text>
<text x="271.7" y="125.3">22</text>
<text x="271.7" y="122.7">23</text>
<text x="271.7" y="120.2">24</text>
<text x="319.7" y="124">1</text>
<text x="322" y="125.3">1BCLK</text>
<text x="234.6" y="127.8">4</text>
<text x="234.6" y="130.3">5</text>
<text x="236.9" y="126.5">SDA</text>
<text x="236.9" y="129.1">DBVDD</text>
<text x="236.9" y="131.6">DGND</text>
<text x="261.4" y="131.6">MICBIAS</text>
<text x="263.4" y="129.1">VMIDC</text>
<text x="264.1" y="126.5">AGND</text>
<text x="271.7" y="130.3">20</text>
<text x="271.7" y="127.8">21</text>
<text x="319.7" y="126.5">2</text>
<text x="319.7" y="129.1">3</text>
<text x="322" y="127.8">2MCLK</text>
<text x="322" y="130.3">3XTAL</text>
<text x="234.6" y="132.9">6</text>
<text x="234.6" y="135.4">7</text>
<text x="234.6" y="138">8</text>
<text x="236.9" y="134.2">DCVDD</text>
<text x="236.9" y="136.7">CPVDD</text>
<text x="259.3" y="136.7">LINEOUTR</text>
<text x="261.7" y="134.2">MICVDD</text>
<text x="271.7" y="138">17</text>
<text x="271.7" y="135.4">18</text>
<text x="271.7" y="132.9">19</text>
<text x="236.9" y="139.2">CPCA</text>
<text x="258" y="139.2">LINEOUTFB</text>
<text x="319.7" y="145.6">1</text>
<text x="319.7" y="148.1">2</text>
<text x="322" y="146.9">1XTAL OUT</text>
<text x="322" y="149.4">2XTAL</text>
<text x="244.2" y="155" transform="rotate(-90 244.2 155)">9</text>
<text x="245.2" y="153.1" transform="rotate(-90 245.2 153.1)">CPGND</text>
<text x="247.7" y="153.1" transform="rotate(-90 247.7 153.1)">CPCB</text>
<text x="250.2" y="153.1" transform="rotate(-90 250.2 153.1)">CPVOUTP</text>
<text x="252.8" y="153.1" transform="rotate(-90 252.8 153.1)">CPVOUTN</text>
<text x="255.3" y="153.1" transform="rotate(-90 255.3 153.1)">HPOUTL</text>
<text x="257.9" y="153.1" transform="rotate(-90 257.9 153.1)">HPOUTFB</text>
<text x="260.4" y="153.1" transform="rotate(-90 260.4 153.1)">HPOUTR</text>
<text x="262.9" y="153.1" transform="rotate(-90 262.9 153.1)">LINEOUTL</text>
<text x="246.7" y="156.3" transform="rotate(-90 246.7 156.3)">10</text>
<text x="254.3" y="156.3" transform="rotate(-90 254.3 156.3)">13</text>
<text x="256.9" y="156.3" transform="rotate(-90 256.9 156.3)">14</text>
<text x="259.4" y="156.3" transform="rotate(-90 259.4 156.3)">15</text>
<text x="261.9" y="156.3" transform="rotate(-90 261.9 156.3)">16</text>
<text x="48" y="178.6">1</text>
<text x="48" y="183.7">5</text>
<text x="48" y="181.1">3</text>
<text x="48" y="186.2">4</text>
<text x="48" y="188.8">2</text>
<text x="277.9" y="233.2">1</text>
<text x="289.3" y="233.2">4</text>
<text x="277.9" y="238.3">2</text>
<text x="289.3" y="238.3">3</text>
<text x="48" y="245.9">3</text>
<text x="48" y="243.4">1</text>
<text x="48" y="248.5">5</text>
<text x="48" y="251">4</text>
<text x="48" y="253.5">2</text>
</g>
<g font-size="1.5" fill="#000080">
<text x="138.2" y="24.8">L6</text>
<text x="346.5" y="31.2">H1</text>
<text x="51.8" y="59.1">L3</text>
<text x="51.8" y="90.9">L4</text>
<text x="51.8" y="118.8">L5</text>
</g>
<g font-size="1.1">
<text x="375.7" y="73.2">Don't use P1 on U7.</text>
<text x="375.7" y="74.5">Connected to RGB LED.</text>
</g>
</svg>
